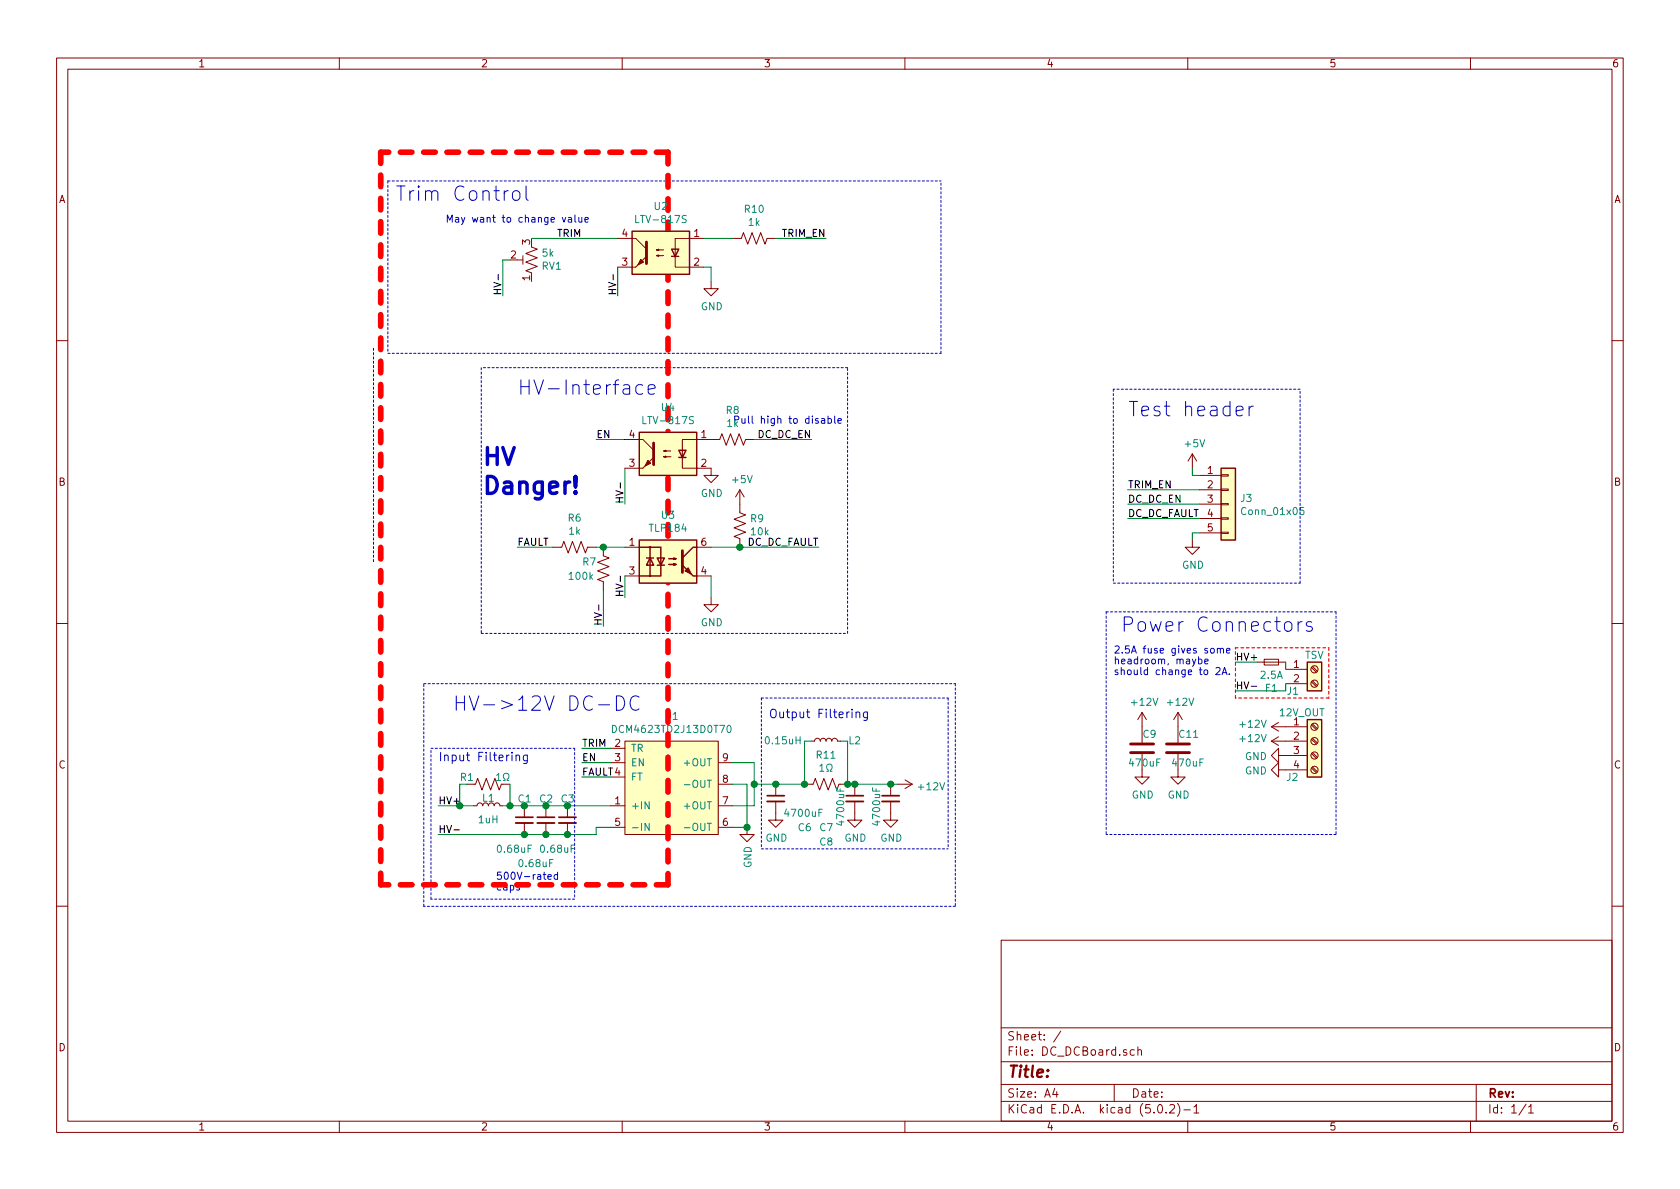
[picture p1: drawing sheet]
<svg xmlns="http://www.w3.org/2000/svg" width="297mm" height="210mm" viewBox="0 0 297 210" stroke-linecap="round" stroke-linejoin="round" font-family="sans-serif">
<g fill="none" stroke="#840000" stroke-width=".18">
<path d="M10 10.3h277v189.9h-277zM12 12.2h273v186.1h-273zM60 10.3v1.9M110 10.3v1.9M160 10.3v1.9M210 10.3v1.9M260 10.3v1.9M91.4 46h1.1M92.5 45.2v1.5M94 43.7l1 .4-2 .7 2 .8-2 .7 2 .8-2 .8 1 .4v.2M109.2 42.2h3.2l1.9 1.9M109.2 47.2h3.2"/>
<path d="M116.1 45.2l.4-.1v.2l-.4-.1h1.2M116.1 44.2l.4-.1v.2l-.4-.1h1.2M119.4 45.3v1.9h5.1M124.5 42.2h-5.1v3.3M125.7 49.8v1.2h1.3l-1.3 1.3-1.2-1.3h1.2M129.5 42.2h1.6l.3-1.1 .8 2.1 .8-2.1 .7 2.1 .8-2.1 .8 2.1 .3-1h1.6M10 60.2h2M110.5 77.7h3.2l1.9 1.9M117.3 79.8l.4-.2v.3l-.4-.1h1.3M133.3 77.7h-1.5l-.4 1-.7-2-.8 2-.7-2-.8 2-.8-2-.3 1h-6.7v3.3M285 60.2h2M97.8 96.8h1.5l.4-1 .8 2 .7-2 .8 2 .7-2 .8 2 .4-1h1.5"/>
<path d="M106.7 96.8v1.5l1 .4-2 .7 2 .8-2 .8 2 .7-2 .8 1 .4v1.5M110.5 96.8h2.5M110.5 82.8h3.2M117.3 80.8l.4-.2v.3l-.4-.1h1.3M120.6 80.9v1.9h5.1v1.3h1.3l-1.3 1.2-1.2-1.2h1.2M123.2 96.8h2.5M130.8 86.6v4.1l1 .4-2 .7 2 .8-2 .7 2 .8-2 .8 1 .3v1.6M130.8 86.6l-.8 1.3M130.8 86.6l.8 1.3M210.8 95.5v1.3h1.3l-1.3 1.2-1.3-1.2h1.3M210.8 80.3l-.7 1.2M210.8 80.3v2.5"/>
<path d="M210.8 80.3l.8 1.2M212.1 84.1h3.8M212.1 86.6h3.8M212.1 89.1h3.8M212.1 91.7h3.8M212.1 94.2h3.8M215.9 94.1h1.3v.3h-1.3zM215.9 91.6h1.3v.2h-1.3zM215.9 89h1.3v.3h-1.3zM215.9 86.5h1.3v.2h-1.3zM215.9 83.9h1.3v.3h-1.3zM10 110.3h2"/>
<path d="M110.5 101.8h2.5M123.2 101.8h2.5M125.7 105.7v1.2h1.3l-1.3 1.3-1.2-1.3h1.2M222.2 117.1h5.1M223.5 116.6h2.6v1h-2.6zM227.3 118.4h3.8M231.9 118l.8 .9M232.1 117.9l.8 .8M285 110.3h2M83.8 138.7h.3l.4-1 .7 2 .8-2 .7 2 .8-2 .8 2 .3-1M88.9 138.7h1.3M107.9 132.3h2.6"/>
<path d="M107.9 134.9h2.6M107.9 137.4h2.6M110.5 131.1h16.5v16.5h-16.5zM127 134.9h2.5M127 138.7h2.5M137.2 138.7v2M142.2 138.7h1.6l.3-1 .8 2 .8-2 .7 2 .8-2 .8 2 .3-1h1.6M143.5 131.1h.5l.1-.4 .3-.1 .5 .1 .1 .4 .2-.4 .2-.1 .5 .1 .1 .4 .2-.4 .3-.1 .4 .1 .2 .4 .1-.4 .3-.1 .4 .1 .2 .4h.5M151.1 138.7v2M157.5 138.7v2M158.7 138.7h2.6M160 137.9l1.3 .8"/>
<path d="M161.3 138.7l-1.3 .7M201.9 133.3v4.1h1.3l-1.3 1.3-1.2-1.3h1.2M201.9 126v5.3M201.9 126l-.7 1.2M201.9 126l.8 1.2M208.3 133.3v4.1h1.2l-1.2 1.3-1.3-1.3h1.3M208.3 126v5.3M208.3 126l-.8 1.2M208.3 126l.7 1.2M224.8 131.1l1.3 .7M224.8 131.1h6.3M224.8 128.5h6.3"/>
<path d="M224.8 128.5l1.3 .8M226.1 133.6v-1.3l-1.3 1.3 1.3 1.3v-1.3h5M226.1 136.1v-1.2l-1.3 1.2 1.3 1.3v-1.3h5M226.1 130.3l-1.3 .8M226.1 127.8l-1.3 .7M227.3 120.9h3.8M231.9 120.6l.8 .8M231.9 135.8l.8 .8M231.9 133.3l.8 .8M231.9 130.7l.8 .9M231.9 128.2l.8 .8M232.1 120.4l.8 .8"/>
<path d="M232.1 135.6l.8 .9M232.1 133.1l.8 .8M232.1 130.6l.8 .8M232.1 128l.8 .8M83.8 142.5h.5l.2-.3 .2-.2 .5 .1 .1 .4 .2-.3 .3-.2 .4 .1 .2 .4 .1-.3 .3-.2 .4 .1 .2 .4 .1-.3 .3-.2 .4 .1 .2 .4h.5M92.7 142.5v2M92.7 145.5v2.1M96.5 142.5v2M96.5 145.5v2.1M100.3 142.5v2M100.3 145.5v2.1M107.9 142.5h2.6"/>
<path d="M107.9 146.3h2.6M127 142.5h2.5M127 146.3h2.5M132.1 146.3v1.3h1.2l-1.2 1.2-1.3-1.2h1.3M137.2 141.7v3.3h1.2l-1.2 1.3-1.3-1.3h1.3M151.1 141.7v3.3h1.3l-1.3 1.3-1.2-1.3h1.2M157.5 141.7v3.3h1.2l-1.2 1.3-1.3-1.3h1.3M10 160.2h2M177 166.3h108v32h-108zM285 160.2h2M60 198.3v1.9M110 198.3v1.9"/>
<path d="M160 198.3v1.9M177 194.8h108M177 191.8h108M177 187.8h108M177 181.8h108M186.5 192.5l-.4 1h1M186.8 193v1M187.6 182.3l-1.3 2M197 191.8v3M200.6 185.7l-.5-.1-.3 .3 .1 .6 .2 .1 .5-.1M201.2 185.7l.2-.1 .4 .1v.9M201.2 185.1v1.5"/>
<path d="M204.8 195.5l.4-.2a.94 .94 0 0 1 0 1.5 .79 .79 0 0 1-.4-1.3zM206.2 196.7v.1M206.8 195.5l.2-.2h.4l.2 .2 .1 .3-.1 .2-.8 .8h.9M208.2 195.1a1.71 1.71 0 0 1 0 2.3M209.3 196.3h1.2M210 198.3v1.9M211.1 195.8l.4-.5v1.5M211.1 196.8h.9M260 198.3v1.9M261 191.8v6.5M269.8 195.2l-1.2 2M270.3 195.8l.4-.5v1.5"/>
<path d="M270.3 196.8h.8"/>
<circle cx="114.9" cy="96.8" r=".13"/>
<circle cx="114.9" cy="101.8" r=".13"/>
<circle cx="232.4" cy="118.4" r=".63"/>
<circle cx="232.4" cy="120.9" r=".63"/>
<circle cx="232.4" cy="131.1" r=".63"/>
<circle cx="232.4" cy="136.1" r=".63"/>
<circle cx="232.4" cy="133.6" r=".63"/>
<circle cx="232.4" cy="128.5" r=".63"/>
</g>
<g fill="#ffffc2" stroke="#ffffc2" stroke-width=".18">
<path d="M110.5 131.1h16.5v16.5h-16.5z"/>
<path d="M231.1 117.1h2.6v5.1h-2.6z"/>
<path d="M231.1 127.2h2.6v10.2h-2.6z"/>
<path d="M113 95.5h10.2v7.6h-10.2z"/>
<path d="M111.8 40.9h10.1v7.6h-10.1z"/>
<path d="M113 76.4h10.2v7.7h-10.2z"/>
<path d="M215.9 82.8h2.5v12.7h-2.5z"/>
</g>
<g fill="none" stroke="#008484" stroke-width=".18">
<path d="M121.3 38.2l-.4-.1-.3 .2 .1 .4 .6 .2v.3l-.2 .2-.5-.1M122.6 73.7h-.5l-.2 .2 .1 .3 .6 .2v.4l-.2 .1h-.5M230.5 89.7h-.6l-.1 .6 .2-.1 .5 .1v.6l-.2 .1-.5-.1M87.8 137.1l.4-.4v1.3M87.8 138h.7M89 138h.3v-.2a.55 .55 0 0 1-.2-.8 .55 .55 0 0 1 .8-.1l.1 .2a.53 .53 0 0 1-.3 .7v.2h.3M108.3 128.3a.64 .64 0 0 1 .7 .6 .64 .64 0 0 1-.7 .6zM121 138.8h1M128.7 128.4l.1-.1a.67 .67 0 0 1 .5 .6 .67 .67 0 0 1-.5 .6l-.3-.4zM145 135.5l.3-.4v1.3M145 136.4h.7M146.2 136.4h.3v-.2a.55 .55 0 0 1-.3-.9 .55 .55 0 0 1 .9 0v.2a.53 .53 0 0 1-.3 .7v.2h.3"/>
<path d="M114.8 145.6v1.3l-.8-1.3v1.3M121 146.4h1"/>
</g>
<g fill="none" stroke="#008400" stroke-width=".18">
<path d="M90.2 46h-1.3v6.3M94 42.2h15.2M109.2 47.2v5.1M124.5 42.2h5M124.5 47.2h1.2v2.6M137.2 42.2h8.8M105.4 77.7h5.1M133.3 77.7h10.2M91.4 96.8h6.4M105.4 96.8h5.1M110.5 82.8v6.3M125.7 96.8h19.1"/>
<path d="M199.4 86.6h12.7M199.4 89.1h12.7M199.4 91.7h12.7M210.8 82.8v1.3h1.3M212.1 94.2h-1.3v1.3M106.7 104.4v6.3M110.5 101.8v3.9M125.7 101.8v3.9M218.4 117.1h3.8M227.3 117.1v1.3M81.3 138.7v3.8M90.2 138.7v3.8"/>
<path d="M102.9 137.4h5M102.9 134.9h5M102.9 132.3h5M129.5 134.9h3.8v7.6h-3.8M129.5 138.7h2.6v7.6h-2.6M143.5 131.1h-1.3v7.6h-8.9M148.6 131.1h1.3v7.6h8.8M227.3 120.9v1.3h-8.9M77.5 142.5h6.3M88.9 142.5h19M107.9 146.3h-2.5v1.3h-27.9"/>
</g>
<path d="M91.2 145.5h3M95 145.5h3M98.8 145.5h3.1M135.6 141.7h3.1M149.6 141.7h3.1M156 141.7h3" fill="none" stroke="#840000" stroke-width=".33"/>
<path d="M91.2 144.5h3M95 144.5h3M98.8 144.5h3.1M135.6 140.7h3.1M149.6 140.7h3.1M156 140.7h3" fill="none" stroke="#840000" stroke-width=".3"/>
<g fill="#008400" stroke="#008400" stroke-width=".25">
<circle cx="92.7" cy="142.5" r=".51"/>
<circle cx="96.5" cy="142.5" r=".51"/>
<circle cx="96.5" cy="147.6" r=".51"/>
<circle cx="90.2" cy="142.5" r=".51"/>
<circle cx="100.3" cy="142.5" r=".51"/>
<circle cx="100.3" cy="147.6" r=".51"/>
<circle cx="106.7" cy="96.8" r=".51"/>
<circle cx="130.8" cy="96.8" r=".51"/>
<circle cx="133.4" cy="138.7" r=".51"/>
<circle cx="137.2" cy="138.7" r=".51"/>
<circle cx="142.2" cy="138.7" r=".51"/>
<circle cx="149.9" cy="138.7" r=".51"/>
<circle cx="151.1" cy="138.7" r=".51"/>
<circle cx="132.1" cy="146.3" r=".51"/>
<circle cx="81.3" cy="142.5" r=".51"/>
<circle cx="92.7" cy="147.6" r=".51"/>
<circle cx="157.5" cy="138.7" r=".51"/>
</g>
<path d="M88.1 48.5v1M108.4 48.5v1M109.7 85.4v.9M105.9 107v.9M109.7 101.9v.9M221.2 121.4h1M80.3 146.8h.9" fill="none" stroke="#000" stroke-width=".18"/>
<path d="M114.3 42.8v3.8M115.6 78.4v3.8M120.6 97.4v3.8M199.9 133.1h4.1M199.9 131.6h4.1M206.2 133.1h4.1M206.2 131.6h4.1" fill="none" stroke="#840000" stroke-width=".51"/>
<g fill="none" stroke="#0000c2" stroke-width=".18">
<path d="M90.8 33.9a.69 .69 0 0 1 1.1 .3v.7a.68 .68 0 0 1-.6 .6 .68 .68 0 0 1-.7-.6v-.7zM93 32.9v2.1l.4 .4M99.4 38.4l.3 .9 .3-.9M100.5 38.5h.5l.1 .8M101.1 38.8h-.5l-.1 .2v.2h.6M101.7 38v1.1l.2 .2M102.3 38.4l.1 .8 .3 .1 .2-.1M102.9 38.4v.9M103.4 38.9l.6-.1v-.3l-.4-.1-.2 .2 .1 .6h.5M113.6 68.1l-.7-.1-.5 .5v.7l.3 .4 .2 .1 .7-.1M114.6 68.9l1.2-.3-.1-.5-.7-.1-.4 .4v.9l.1 .3 .3 .1 .7-.1M145.3 74.1h.4l.1 .7"/>
<path d="M145.8 74.3l-.4 .1-.2 .1 .1 .3h.5M146.4 74.1l.4-.1 .2 .2-.1 .6h-.5M146.4 73.6v1.2M147.6 73.6v1.1l.2 .1M148.2 74.4l.6-.1-.1-.2-.3-.1-.2 .2v.6h.5M218.6 72.7l1.2-.3-.1-.4-.8-.2-.3 .4v.9l.1 .3 .2 .1 .8-.1M220.9 71.8v1.7M221.6 71.8a.69 .69 0 0 0-.7 .5M211.9 116.6h.4l.2 .2-.1 .5h-.5M211.9 116.1v1.3M213 117l.6-.1-.1-.3h-.3l-.2 .1 .1 .6h.4M214.1 114.7l.4-.1 .2 .3-.1 .5-.3 .1-.3-.2z"/>
<path d="M215 118.2l.5-.2 .2 .2v.2v.2l-.8 .7h.8M215.2 114.8l.2-.2 .3 .1 .1 .8M215.2 114.6v.9M215.8 114.8l.2-.2 .3 .1v.8M216.1 119.3l.4-1.3 .4 1.3M216.2 118.9h.6M216.9 115.1l.6-.1-.1-.3-.4-.1-.1 .2v.6h.5M217.3 119.2v.1M227.2 110.2a.69 .69 0 0 1 .7-.3 .69 .69 0 0 1 .5 .5v.7a.68 .68 0 0 1-.6 .6 .68 .68 0 0 1-.7-.6zM229.5 109.9v1.7M230.2 109.9a.64 .64 0 0 0-.7 .5M231.9 110.1l-.6-.2-.3 .4 .1 .4 .8 .2 .2 .2-.2 .4-.2 .1-.7-.1"/>
<path d="M91.2 133.7l.2-.2 .4 .1 .1 .9M91.2 133.5v1M93.2 133.5v1.2l-.1 .3h-.5M93.2 133.6a.48 .48 0 0 0-.6 .1v.7a.48 .48 0 0 0 .6 .1M109 123.1a1.31 1.31 0 0 1 1.3 .6 1.31 1.31 0 0 1-.1 1.5l-.2 .3-.4 .1h-.6zM113 123.3a.96 .96 0 0 0-1.1-.1 .96 .96 0 0 0-.5 .9 1.07 1.07 0 0 0 .3 1.2 1.07 1.07 0 0 0 1.2 .2l.1-.2M151.4 126.1v-.1a.36 .36 0 0 1 .6 .1v.8M151.4 125.9v1M153.4 125.9v1.2l-.3 .3-.4-.1M153.4 126l-.5-.1-.2 .3v.4l.1 .2h.6M96.9 155.1l.6-.1-.1-.3h-.3l-.2 .1 .1 .6h.4M98.6 154.7h-.4l-.2 .2 .1 .5h.5"/>
<path d="M98.6 154.2v1.3"/>
</g>
<g fill="none" stroke="#0000c2" stroke-width=".18" stroke-dasharray=".4 .4">
<path d="M68.6 32v30.5M68.6 32h97.8M68.6 62.5h97.8M85.1 65v47M149.9 65h-64.8M166.4 62.5v-30.5M196.8 68.8v34.3M229.9 68.8h-33.1M66 99.3v-38.1M85.1 112h64.8M149.9 112v-47M195.6 108.2h40.6"/>
<path d="M195.6 108.2v39.4M196.8 103.1h33.1M229.9 103.1v-34.3M236.2 108.2v39.4M74.9 120.9h94M76.2 132.3h25.4M101.6 132.3v26.7M134.6 123.4v26.7M134.6 123.4h33M167.6 123.4v26.7M168.9 120.9v39.4M76.2 159v-26.7"/>
<path d="M101.6 159h-25.4M134.6 150.1h33M236.2 147.6h-40.6M74.9 160.3v-39.4M168.9 160.3h-94"/>
</g>
<path d="M118.1 26.9v129.6M118.1 26.9h-50.8M67.3 156.5v-129.6M118.1 156.5h-50.8" fill="none" stroke="#f00" stroke-width=".99" stroke-dasharray="2.1 2.1"/>
<g fill="none" stroke="#840000" stroke-width=".25">
<path d="M111.8 40.9h10.1v7.6h-10.1zM118.7 44.1h1.3l-.6 1.2zM118.7 45.3h1.3M113 76.4h10.2v7.7h-10.2zM120 79.6h1.3l-.7 1.3zM113 95.5h10.2v7.6h-10.2zM113 96.8h1.9v5h-1.9M114.3 98.7h1.3M114.9 96.8h1.9v5h-1.9M114.9 98.7l.7 1.2h-1.3zM116.2 98.7h1.3l-.7 1.2zM116.2 99.9h1.3"/>
<path d="M118.2 99.8h1.3l-.4 .1v-.2l.4 .1M118.2 98.8h1.3l-.4 .1v-.2l.4 .1M120 80.9h1.3M120.6 99.9l2 1.9h.6M123.2 96.8h-.6l-2 1.9M215.9 82.8h2.5v12.7h-2.5zM231.1 117.1h2.6v5.1h-2.6zM231.1 127.2h2.6v10.2h-2.6z"/>
</g>
<path d="M218.4 114.5h16.5M234.9 114.5v8.9M218.4 123.4v-8.9M234.9 123.4h-16.5" fill="none" stroke="#f00" stroke-width=".2" stroke-dasharray=".5 .5"/>
<path d="M121.2 101l.5-.5 .5 1z" fill="#840000" stroke="#840000" stroke-width=".25"/>
<g fill="#840000" stroke="#840000" stroke-width=".18">
<path d="M114.3 45.3l-1.9 1.9z"/>
<path d="M113.3 45.8l.5 .5-1 .6z"/>
<path d="M113.7 82.8l1.9-1.9z"/>
<path d="M114.6 81.4l.5 .5-1.1 .5z"/>
</g>
<g font-size="4.2" fill="#0000c2">
<text x="85.1" y="82.3">HV</text>
<text x="85.1" y="87.4">Danger!</text>
</g>
<g font-size="3.5" fill="#0000c2">
<text x="69.8" y="35.6">Trim Control</text>
<text x="91.4" y="69.8">HV-Interface</text>
<text x="199.4" y="73.7">Test header</text>
<text x="198.1" y="111.8">Power Connectors</text>
<text x="80" y="125.7">HV-&gt;12V DC-DC</text>
</g>
<text font-size="2.8" fill="#840000" x="178" y="190.5">Title:</text>
<g font-size="2.1" fill="#0000c2">
<text x="135.9" y="127">Output Filtering</text>
<text x="77.5" y="134.6">Input Filtering</text>
</g>
<g font-size="2.1" fill="#840000">
<text x="178" y="184">Sheet: /</text>
<text x="178" y="186.7">File: DC_DCBoard.sch</text>
<text x="178" y="196.9">KiCad E.D.A. kicad (5.0.2)-1</text>
<text x="178" y="194.1">Size: A4</text>
<text x="200" y="194.1">Date:</text>
<text x="263" y="194.1">Rev:</text>
<text x="263" y="196.9">Id: 1/1</text>
</g>
<g font-size="1.8" fill="#840000">
<text x="35" y="11.9">1</text>
<text x="85" y="11.9">2</text>
<text x="135" y="11.9">3</text>
<text x="185" y="11.9">4</text>
<text x="235" y="11.9">5</text>
<text x="285" y="11.9">6</text>
<text x="10.4" y="35.9">A</text>
<text x="285.4" y="35.9">A</text>
<text x="110" y="41.9">4</text>
<text x="122.7" y="41.9">1</text>
<text x="90.3" y="45.7">2</text>
<text x="93.7" y="43.3" transform="rotate(-90 93.7 43.3)">3</text>
<text x="110" y="47">3</text>
<text x="122.7" y="47">2</text>
<text x="93.7" y="49.6" transform="rotate(-90 93.7 49.6)">1</text>
<text x="111.3" y="77.5">4</text>
<text x="124" y="77.5">1</text>
<text x="111.3" y="82.5">3</text>
<text x="124" y="82.5">2</text>
<text x="213.5" y="83.8">1</text>
<text x="10.4" y="85.9">B</text>
<text x="213.5" y="86.4">2</text>
<text x="213.5" y="88.9">3</text>
<text x="285.4" y="85.9">B</text>
<text x="213.5" y="91.4">4</text>
<text x="213.5" y="94">5</text>
<text x="111.3" y="96.5">1</text>
<text x="111.3" y="101.6">3</text>
<text x="124" y="101.6">4</text>
<text x="124" y="96.5">6</text>
<text x="228.8" y="118.1">1</text>
<text x="228.8" y="120.6">2</text>
<text x="228.8" y="128.3">1</text>
<text x="228.8" y="130.8">2</text>
<text x="10.4" y="135.9">C</text>
<text x="108.7" y="132.1">2</text>
<text x="108.7" y="134.6">3</text>
<text x="127.8" y="134.6">9</text>
<text x="228.8" y="133.3">3</text>
<text x="228.8" y="135.9">4</text>
<text x="285.4" y="135.9">C</text>
<text x="88.4" y="138.1">1</text>
<text x="108.7" y="142.2">1</text>
<text x="127.8" y="142.2">7</text>
<text x="127.8" y="138.4">8</text>
<text x="108.7" y="146">5</text>
<text x="127.8" y="146">6</text>
<text x="10.4" y="185.9">D</text>
<text x="285.4" y="185.9">D</text>
<text x="35" y="199.9">1</text>
<text x="85" y="199.9">2</text>
<text x="135" y="199.9">3</text>
<text x="185" y="199.9">4</text>
<text x="235" y="199.9">5</text>
<text x="285" y="199.9">6</text>
</g>
<g font-size="1.8" fill="#0000c2">
<text x="78.7" y="39.4">May want to change value</text>
<text x="129.5" y="74.9">Pull high to disable</text>
<text x="196.8" y="115.6">2.5A fuse gives some</text>
<text x="196.8" y="117.5">headroom, maybe</text>
<text x="196.8" y="119.4">should change to 2A.</text>
<text x="87.6" y="155.6">500V-rated</text>
<text x="87.6" y="157.5">caps</text>
</g>
<g font-size="1.8">
<text x="98.6" y="41.9">TRIM</text>
<text x="138.3" y="41.9">TRIM_EN</text>
<text x="88.6" y="52.3" transform="rotate(-90 88.6 52.3)">HV-</text>
<text x="109" y="52.3" transform="rotate(-90 109 52.3)">HV-</text>
<text x="105.4" y="77.5">EN</text>
<text x="134" y="77.5">DC_DC_EN</text>
<text x="110.2" y="89.1" transform="rotate(-90 110.2 89.1)">HV-</text>
<text x="199.4" y="86.4">TRIM_EN</text>
<text x="199.4" y="88.9">DC_DC_EN</text>
<text x="199.4" y="91.4">DC_DC_FAULT</text>
<text x="91.4" y="96.5">FAULT</text>
<text x="131.9" y="96.5">DC_DC_FAULT</text>
<text x="110.2" y="105.7" transform="rotate(-90 110.2 105.7)">HV-</text>
<text x="106.4" y="110.7" transform="rotate(-90 106.4 110.7)">HV-</text>
<text x="218.4" y="116.8">HV+</text>
<text x="218.4" y="121.9">HV-</text>
<text x="102.9" y="137.2">FAULT4</text>
<text x="102.9" y="134.6">EN</text>
<text x="102.9" y="132.1">TRIM</text>
<text x="77.5" y="142.2">HV+</text>
<text x="77.5" y="147.3">HV-</text>
</g>
<g font-size="1.8" fill="#008484">
<text x="112.8" y="39.4">LTV-817S</text>
<text x="115.7" y="37.1">U2</text>
<text x="131.7" y="37.6">R10</text>
<text x="132.4" y="39.9">1k</text>
<text x="95.9" y="47.7">RV1</text>
<text x="95.9" y="45.4">5k</text>
<text x="123.9" y="54.9">GND</text>
<text x="114.1" y="75">LTV-817S</text>
<text x="117" y="72.7">U4</text>
<text x="128.4" y="73.2">R8</text>
<text x="128.6" y="75.5">1k</text>
<text x="209.6" y="79.1">+5V</text>
<text x="123.9" y="87.9">GND</text>
<text x="129.6" y="85.4">+5V</text>
<text x="219.4" y="88.8">J3</text>
<text x="100.5" y="92.2">R6</text>
<text x="100.6" y="94.6">1k</text>
<text x="115" y="94.1">TLP184</text>
<text x="117" y="91.7">U3</text>
<text x="132.7" y="92.3">R9</text>
<text x="132.9" y="94.7">10k</text>
<text x="219.8" y="91.1">Conn_01x05</text>
<text x="103.1" y="100">R7</text>
<text x="209" y="100.6">GND</text>
<text x="100.8" y="102.5">100k</text>
<text x="123.9" y="110.7">GND</text>
<text x="230.7" y="116.5">TSV</text>
<text x="200.2" y="124.8">+12V</text>
<text x="206.6" y="124.8">+12V</text>
<text x="222.9" y="120">2.5A</text>
<text x="223.8" y="122.3">F1</text>
<text x="227.6" y="122.9">J1</text>
<text x="109" y="129.6">DCM4623TD2J13D0T70</text>
<text x="117.6" y="127.3">U1</text>
<text x="135.5" y="131.6">0.15uH</text>
<text x="150.1" y="131.6">L2</text>
<text x="202.1" y="130.5">C9</text>
<text x="208.6" y="130.5">C11</text>
<text x="219.4" y="131.2">+12V</text>
<text x="219.4" y="128.7">+12V</text>
<text x="226.2" y="126.7">12V_OUT</text>
<text x="111.5" y="133">TR</text>
<text x="111.5" y="135.5">EN</text>
<text x="121.2" y="135.5">+OUT</text>
<text x="144.4" y="134.2">R11</text>
<text x="199.8" y="135.6">470uF</text>
<text x="207.5" y="135.6">470uF</text>
<text x="220.1" y="134.4">GND</text>
<text x="220.1" y="137">GND</text>
<text x="85.3" y="141.8">L1</text>
<text x="91.6" y="141.9">C1</text>
<text x="95.5" y="141.9">C2</text>
<text x="99.3" y="141.9">C3</text>
<text x="111.5" y="143.1">+IN</text>
<text x="111.5" y="138">FT</text>
<text x="121.2" y="143.1">+OUT</text>
<text x="121.7" y="139.3">-OUT</text>
<text x="162.5" y="139.7">+12V</text>
<text x="200.1" y="141.2">GND</text>
<text x="206.5" y="141.2">GND</text>
<text x="227.5" y="138.1">J2</text>
<text x="84.7" y="145.6">1uH</text>
<text x="111.5" y="146.9">-IN</text>
<text x="121.7" y="146.9">-OUT</text>
<text x="135.3" y="148.8">GND</text>
<text x="139" y="144.4">4700uF</text>
<text x="141.2" y="147">C6</text>
<text x="145" y="147">C7</text>
<text x="145" y="149.5">C8</text>
<text x="149.3" y="145.7" transform="rotate(-90 149.3 145.7)">4700uF</text>
<text x="149.3" y="148.8">GND</text>
<text x="155.6" y="145.7" transform="rotate(-90 155.6 145.7)">4700uF</text>
<text x="155.7" y="148.8">GND</text>
<text x="88.1" y="150.8">0.68uF</text>
<text x="91.9" y="153.3">0.68uF</text>
<text x="95.8" y="150.8">0.68uF</text>
<text x="132.9" y="153.5" transform="rotate(-90 132.9 153.5)">GND</text>
</g>
<text font-size="1.8" fill="#008400" x="81.4" y="138.1">R1</text>
</svg>
